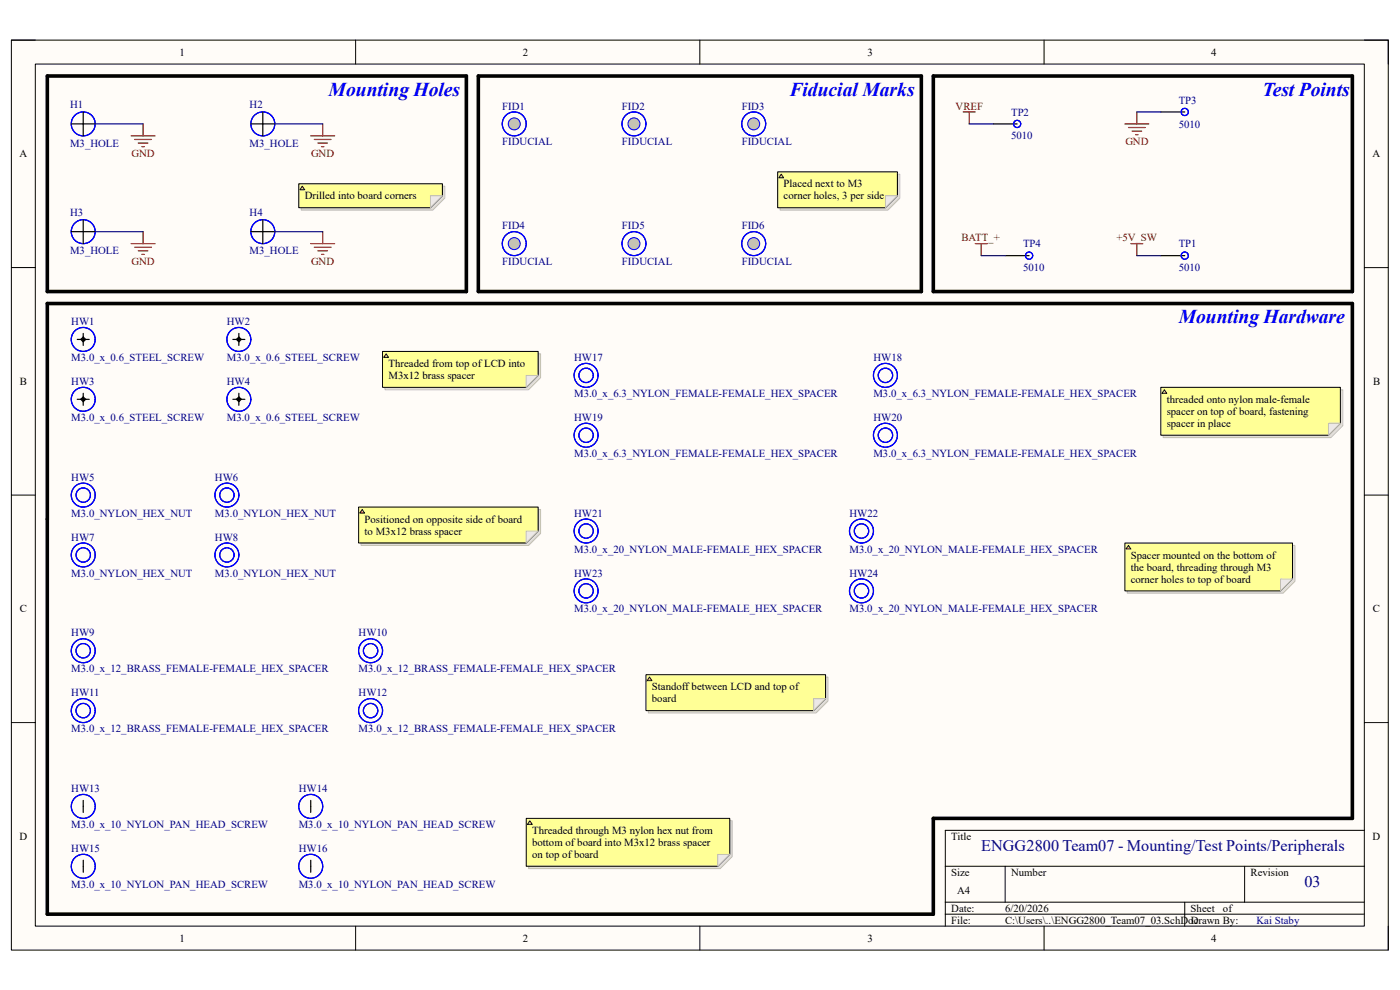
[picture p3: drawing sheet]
<svg xmlns="http://www.w3.org/2000/svg" width="297mm" height="210mm" viewBox="0 0 297 210" stroke-linecap="round" stroke-linejoin="round" font-family="sans-serif">
<path d="M2.4 8.5h292.1v193h-292.1z" fill-rule="evenodd" fill="#fffcf8"/>
<path d="M2.4 8.5h292.1v193h-292.1z" fill="none" stroke="#000" stroke-width=".21"/>
<path d="M7.5 13.6h281.9v182.9h-281.9z" fill-rule="evenodd" fill="#fffcf8"/>
<g fill="none" stroke="#000" stroke-width=".21">
<path d="M2.4 8.5h5.1M7.5 13.6h281.9v182.9h-281.9zM75.4 8.5v5.1M148.5 8.5v5.1M221.5 8.5v5.1M289.4 8.5h5.1v5.1M2.4 56.8h5.1M289.4 56.8h5.1M2.4 105h5.1M289.4 105h5.1M2.4 153.3h5.1M289.4 153.3h5.1"/>
<path d="M289.4 176.1h-88.9v20.4M75.4 196.5v5M148.5 196.5v5M200.5 183.8h88.9M200.5 191.4h88.9M200.5 193.9h88.9M213.2 183.8v7.6M221.5 196.5v5M251.3 191.4v5.1M264 183.8v7.6M294.5 196.5v5"/>
</g>
<g fill="none" stroke="#800000" stroke-width=".25">
<path d="M27.8 28.8h5.1M28.6 29.6h3.5M29.3 30.3h2.1M30.1 31.1h.5M30.4 26.3v2.5M65.9 28.8h5.1M66.7 29.6h3.5M67.4 30.3h2.1M68.2 31.1h.5M68.5 26.3v2.5M204.4 23.7h2.5M205.6 23.7v2.6"/>
<path d="M238.6 26.3h5.1M239.4 27.1h3.6M240.2 27.8h2M240.9 28.6h.5M241.2 23.7v2.6M27.8 51.7h5.1M28.6 52.4h3.5M29.3 53.2h2.1M30.1 54h.5M30.4 49.1v2.6M65.9 51.7h5.1M66.7 52.4h3.5"/>
<path d="M67.4 53.2h2.1M68.2 54h.5M68.5 49.1v2.6M206.9 51.7h2.5M208.2 51.7v2.5M239.9 51.7h2.6M241.2 51.7v2.5"/>
</g>
<path d="M15.1 26.3h5.1M17.7 23.7v5.1M53.2 26.3h5.1M55.8 23.7v5.1M210.7 26.3h5.1M246.3 23.7h5M15.1 49.1h5.1M17.7 46.6v5.1M53.2 49.1h5.1M55.8 46.6v5.1M213.2 54.2h5.1M246.3 54.2h5" fill="none" stroke="#000" stroke-width=".25"/>
<g fill="none" stroke="#00f" stroke-width=".25">
<circle cx="17.7" cy="26.3" r="2.54"/>
<circle cx="55.8" cy="26.3" r="2.54"/>
<circle cx="109.1" cy="26.3" r="2.54"/>
<circle cx="215.8" cy="26.3" r=".76"/>
<circle cx="251.3" cy="23.7" r=".76"/>
<circle cx="17.7" cy="49.1" r="2.54"/>
<circle cx="55.8" cy="49.1" r="2.54"/>
<circle cx="218.3" cy="54.2" r=".76"/>
<circle cx="251.3" cy="54.2" r=".76"/>
</g>
<circle cx="109.1" cy="26.3" r="1.27" fill="#c0c0c0"/>
<circle cx="109.1" cy="26.3" r="1.27" fill="none" stroke="#00f" stroke-width=".21"/>
<circle cx="134.5" cy="51.7" r="2.54" fill="none" stroke="#00f" stroke-width=".25"/>
<circle cx="134.5" cy="51.7" r="1.27" fill="#c0c0c0"/>
<circle cx="134.5" cy="51.7" r="1.27" fill="none" stroke="#00f" stroke-width=".21"/>
<circle cx="134.5" cy="26.3" r="2.54" fill="none" stroke="#00f" stroke-width=".25"/>
<circle cx="134.5" cy="26.3" r="1.27" fill="#c0c0c0"/>
<circle cx="134.5" cy="26.3" r="1.27" fill="none" stroke="#00f" stroke-width=".21"/>
<circle cx="159.9" cy="51.7" r="2.54" fill="none" stroke="#00f" stroke-width=".25"/>
<circle cx="159.9" cy="51.7" r="1.27" fill="#c0c0c0"/>
<circle cx="159.9" cy="51.7" r="1.27" fill="none" stroke="#00f" stroke-width=".21"/>
<circle cx="159.9" cy="26.3" r="2.54" fill="none" stroke="#00f" stroke-width=".25"/>
<circle cx="159.9" cy="26.3" r="1.27" fill="#c0c0c0"/>
<circle cx="159.9" cy="26.3" r="1.27" fill="none" stroke="#00f" stroke-width=".21"/>
<circle cx="109.1" cy="51.7" r="2.54" fill="none" stroke="#00f" stroke-width=".25"/>
<circle cx="109.1" cy="51.7" r="1.27" fill="#c0c0c0"/>
<circle cx="109.1" cy="51.7" r="1.27" fill="none" stroke="#00f" stroke-width=".21"/>
<g fill="none" stroke="#00f" stroke-width=".25">
<circle cx="17.7" cy="72" r="2.54"/>
<circle cx="50.7" cy="72" r="2.54"/>
<circle cx="124.3" cy="79.6" r="2.54"/>
<circle cx="124.3" cy="79.6" r="1.52"/>
<circle cx="187.8" cy="79.6" r="2.54"/>
<circle cx="187.8" cy="79.6" r="1.52"/>
<circle cx="17.7" cy="84.7" r="2.54"/>
<circle cx="50.7" cy="84.7" r="2.54"/>
<circle cx="124.3" cy="92.3" r="2.54"/>
<circle cx="124.3" cy="92.3" r="1.52"/>
<circle cx="187.8" cy="92.3" r="2.54"/>
<circle cx="187.8" cy="92.3" r="1.52"/>
<circle cx="17.7" cy="117.7" r="2.54"/>
<circle cx="17.7" cy="105" r="2.54"/>
<circle cx="17.7" cy="105" r="1.52"/>
<circle cx="17.7" cy="117.7" r="1.52"/>
<circle cx="48.1" cy="117.7" r="2.54"/>
<circle cx="48.1" cy="105" r="2.54"/>
<circle cx="48.1" cy="105" r="1.52"/>
<circle cx="48.1" cy="117.7" r="1.52"/>
<circle cx="124.3" cy="112.6" r="2.54"/>
<circle cx="124.3" cy="112.6" r="1.52"/>
<circle cx="182.8" cy="112.6" r="2.54"/>
<circle cx="182.8" cy="112.6" r="1.52"/>
<circle cx="17.7" cy="138" r="2.54"/>
<circle cx="17.7" cy="138" r="1.52"/>
<circle cx="78.6" cy="138" r="2.54"/>
<circle cx="78.6" cy="138" r="1.52"/>
<circle cx="124.3" cy="125.3" r="2.54"/>
<circle cx="124.3" cy="125.3" r="1.52"/>
<circle cx="182.8" cy="125.3" r="2.54"/>
<circle cx="182.8" cy="125.3" r="1.52"/>
<circle cx="17.7" cy="150.7" r="2.54"/>
<circle cx="17.7" cy="150.7" r="1.52"/>
<circle cx="78.6" cy="150.7" r="2.54"/>
<circle cx="78.6" cy="150.7" r="1.52"/>
<circle cx="17.7" cy="171.1" r="2.54"/>
<circle cx="65.9" cy="171.1" r="2.54"/>
<circle cx="17.7" cy="183.8" r="2.54"/>
<circle cx="65.9" cy="183.8" r="2.54"/>
</g>
<g fill="none" stroke="#000" stroke-width=".25">
<path d="M16.4 72h2.5M17.1 72l.6-.5 .5 .5-.5 .5zM17.4 72l.3-.2 .2 .2-.2 .3zM17.7 70.7v2.6M49.4 72h2.5M50.2 72l.5-.5 .5 .5-.5 .5zM50.7 70.7v2.6M50.7 71.8l.2 .2-.2 .3-.3-.3zM16.4 84.7h2.5M17.1 84.7l.6-.5 .5 .5-.5 .5zM17.4 84.7l.3-.2 .2 .2-.2 .3zM17.7 83.4v2.6"/>
<path d="M49.4 84.7h2.5M50.2 84.7l.5-.5 .5 .5-.5 .5zM50.7 83.4v2.6M50.7 84.5l.2 .2-.2 .3-.3-.3zM17.7 169.8v2.5M65.9 169.8v2.5M17.7 182.5v2.5M65.9 182.5v2.5"/>
</g>
<path d="M10 16.1h88.9v45.7h-88.9zM101.5 16.1h94v45.7h-94zM198 16.1h88.9v45.7h-88.9zM10 64.4h276.9v109.2h-88.9v20.3h-188z" fill="none" stroke="#000" stroke-width=".76"/>
<path d="M20.2 26.3h10.2M58.3 26.3h10.2M205.6 26.3h5.1M241.2 23.7h5.1M20.2 49.1h10.2M58.3 49.1h10.2M208.2 54.2h5M241.2 54.2h5.1" fill="none" stroke="#000080" stroke-width=".25"/>
<path d="M63.9 39.5h30.5v2.5l-2.6 2.6h-27.9z" fill-rule="evenodd" fill="#e0ddd7"/>
<path d="M63.9 39.5h30.5v2.5l-2.6 2.6h-27.9z" fill="none" stroke="#bfbdba" stroke-width=".21"/>
<path d="M63.4 39h30.5v2.5l-2.6 2.6h-27.9z" fill-rule="evenodd" fill="#ffff96"/>
<path d="M63.4 39h30.5v2.5l-2.6 2.6h-27.9z" fill="none" stroke="#000" stroke-width=".21"/>
<path d="M91.3 41.5h2.6l-2.6 2.6z" fill="#f2f0d8"/>
<path d="M91.3 41.5h2.6l-2.6 2.6z" fill="none" stroke="#bfbdba" stroke-width=".21"/>
<path d="M64.1 39.5l.5 .8h-1z" fill="#ffcc78"/>
<path d="M64.1 39.5l.5 .8h-1z" fill="none" stroke="#300" stroke-width=".21"/>
<path d="M239.2 115.7h35.5v7.6l-2.5 2.6h-33z" fill-rule="evenodd" fill="#e0ddd7"/>
<path d="M239.2 115.7h35.5v7.6l-2.5 2.6h-33z" fill="none" stroke="#bfbdba" stroke-width=".21"/>
<path d="M238.6 115.2h35.6v7.6l-2.5 2.5h-33.1z" fill-rule="evenodd" fill="#ffff96"/>
<path d="M238.6 115.2h35.6v7.6l-2.5 2.5h-33.1z" fill="none" stroke="#000" stroke-width=".21"/>
<path d="M271.7 122.8h2.5l-2.5 2.5z" fill="#f2f0d8"/>
<path d="M271.7 122.8h2.5l-2.5 2.5z" fill="none" stroke="#bfbdba" stroke-width=".21"/>
<path d="M239.4 115.7l.5 .8h-1z" fill="#ffcc78"/>
<path d="M239.4 115.7l.5 .8h-1z" fill="none" stroke="#300" stroke-width=".21"/>
<path d="M246.8 82.7h38.1v7.6l-2.6 2.5h-35.5z" fill-rule="evenodd" fill="#e0ddd7"/>
<path d="M246.8 82.7h38.1v7.6l-2.6 2.5h-35.5z" fill="none" stroke="#bfbdba" stroke-width=".21"/>
<path d="M246.3 82.2h38.1v7.6l-2.6 2.5h-35.5z" fill-rule="evenodd" fill="#ffff96"/>
<path d="M246.3 82.2h38.1v7.6l-2.6 2.5h-35.5z" fill="none" stroke="#000" stroke-width=".21"/>
<path d="M281.8 89.8h2.6l-2.6 2.5z" fill="#f2f0d8"/>
<path d="M281.8 89.8h2.6l-2.6 2.5z" fill="none" stroke="#bfbdba" stroke-width=".21"/>
<path d="M247 82.7l.5 .7h-1z" fill="#ffcc78"/>
<path d="M247 82.7l.5 .7h-1z" fill="none" stroke="#300" stroke-width=".21"/>
<path d="M137.6 143.6h38.1v5.1l-2.6 2.6h-35.5z" fill-rule="evenodd" fill="#e0ddd7"/>
<path d="M137.6 143.6h38.1v5.1l-2.6 2.6h-35.5z" fill="none" stroke="#bfbdba" stroke-width=".21"/>
<path d="M137 143.1h38.1v5.1l-2.5 2.5h-35.6z" fill-rule="evenodd" fill="#ffff96"/>
<path d="M137 143.1h38.1v5.1l-2.5 2.5h-35.6z" fill="none" stroke="#000" stroke-width=".21"/>
<path d="M172.6 148.2h2.5l-2.5 2.5z" fill="#f2f0d8"/>
<path d="M172.6 148.2h2.5l-2.5 2.5z" fill="none" stroke="#bfbdba" stroke-width=".21"/>
<path d="M137.8 143.6l.5 .8h-1z" fill="#ffcc78"/>
<path d="M137.8 143.6l.5 .8h-1z" fill="none" stroke="#300" stroke-width=".21"/>
<path d="M76.6 108.1h38.1v5.1l-2.6 2.5h-35.5z" fill-rule="evenodd" fill="#e0ddd7"/>
<path d="M76.6 108.1h38.1v5.1l-2.6 2.5h-35.5z" fill="none" stroke="#bfbdba" stroke-width=".21"/>
<path d="M76.1 107.6h38.1v5l-2.6 2.6h-35.5z" fill-rule="evenodd" fill="#ffff96"/>
<path d="M76.1 107.6h38.1v5l-2.6 2.6h-35.5z" fill="none" stroke="#000" stroke-width=".21"/>
<path d="M111.6 112.6h2.6l-2.6 2.6z" fill="#f2f0d8"/>
<path d="M111.6 112.6h2.6l-2.6 2.6z" fill="none" stroke="#bfbdba" stroke-width=".21"/>
<path d="M76.8 108.1l.5 .7h-1z" fill="#ffcc78"/>
<path d="M76.8 108.1l.5 .7h-1z" fill="none" stroke="#300" stroke-width=".21"/>
<path d="M112.2 174.1h43.1v7.6l-2.5 2.6h-40.6z" fill-rule="evenodd" fill="#e0ddd7"/>
<path d="M112.2 174.1h43.1v7.6l-2.5 2.6h-40.6z" fill="none" stroke="#bfbdba" stroke-width=".21"/>
<path d="M111.6 173.6h43.2v7.6l-2.5 2.6h-40.7z" fill-rule="evenodd" fill="#ffff96"/>
<path d="M111.6 173.6h43.2v7.6l-2.5 2.6h-40.7z" fill="none" stroke="#000" stroke-width=".21"/>
<path d="M152.3 181.2h2.5l-2.5 2.6z" fill="#f2f0d8"/>
<path d="M152.3 181.2h2.5l-2.5 2.6z" fill="none" stroke="#bfbdba" stroke-width=".21"/>
<path d="M112.4 174.1l.5 .8h-1z" fill="#ffcc78"/>
<path d="M112.4 174.1l.5 .8h-1z" fill="none" stroke="#300" stroke-width=".21"/>
<path d="M81.7 75.1h33v5l-2.6 2.6h-30.4z" fill-rule="evenodd" fill="#e0ddd7"/>
<path d="M81.7 75.1h33v5l-2.6 2.6h-30.4z" fill="none" stroke="#bfbdba" stroke-width=".21"/>
<path d="M81.2 74.5h33v5.1l-2.6 2.6h-30.4z" fill-rule="evenodd" fill="#ffff96"/>
<path d="M81.2 74.5h33v5.1l-2.6 2.6h-30.4z" fill="none" stroke="#000" stroke-width=".21"/>
<path d="M111.6 79.6h2.6l-2.6 2.6z" fill="#f2f0d8"/>
<path d="M111.6 79.6h2.6l-2.6 2.6z" fill="none" stroke="#bfbdba" stroke-width=".21"/>
<path d="M81.9 75.1l.5 .7h-1z" fill="#ffcc78"/>
<path d="M81.9 75.1l.5 .7h-1z" fill="none" stroke="#300" stroke-width=".21"/>
<path d="M165.5 37h25.4v5l-2.5 2.6h-22.9z" fill-rule="evenodd" fill="#e0ddd7"/>
<path d="M165.5 37h25.4v5l-2.5 2.6h-22.9z" fill="none" stroke="#bfbdba" stroke-width=".21"/>
<path d="M165 36.4h25.4v5.1l-2.6 2.6h-22.8z" fill-rule="evenodd" fill="#ffff96"/>
<path d="M165 36.4h25.4v5.1l-2.6 2.6h-22.8z" fill="none" stroke="#000" stroke-width=".21"/>
<path d="M187.8 41.5h2.6l-2.6 2.6z" fill="#f2f0d8"/>
<path d="M187.8 41.5h2.6l-2.6 2.6z" fill="none" stroke="#bfbdba" stroke-width=".21"/>
<path d="M165.7 37l.5 .7h-1z" fill="#ffcc78"/>
<path d="M165.7 37l.5 .7h-1z" fill="none" stroke="#300" stroke-width=".21"/>
<g font-size="4.1" fill="#00f">
<text x="69.7" y="20.3">Mounting Holes</text>
<text x="167.5" y="20.3">Fiducial Marks</text>
<text x="267.8" y="20.3">Test Points</text>
<text x="250.1" y="68.6">Mounting Hardware</text>
</g>
<g font-size="3.4" fill="#000080">
<text x="208.2" y="180.5">ENGG2800 Team07 - Mounting/Test Points/Peripherals</text>
<text x="276.7" y="188.1">03</text>
</g>
<g font-size="2.3">
<text x="38.1" y="11.8">1</text>
<text x="110.9" y="11.8">2</text>
<text x="184" y="11.8">3</text>
<text x="256.9" y="11.8">4</text>
<text x="4.1" y="33.4">A</text>
<text x="291.2" y="33.4">A</text>
<text x="166.2" y="39.8">Placed next to M3</text>
<text x="64.6" y="42.3">Drilled into board corners</text>
<text x="166.2" y="42.3">corner holes, 3 per side</text>
<text x="82.4" y="77.9">Threaded from top of LCD into</text>
<text x="4.2" y="81.7">B</text>
<text x="82.4" y="80.4">M3x12 brass spacer</text>
<text x="291.3" y="81.7">B</text>
<text x="247.5" y="85.5">threaded onto nylon male-female</text>
<text x="247.5" y="88">spacer on top of board, fastening</text>
<text x="247.5" y="90.6">spacer in place</text>
<text x="77.3" y="110.9">Positioned on opposite side of board</text>
<text x="77.3" y="113.4">to M3x12 brass spacer</text>
<text x="239.9" y="118.5">Spacer mounted on the bottom of</text>
<text x="239.9" y="121">the board, threading through M3</text>
<text x="239.9" y="123.6">corner holes to top of board</text>
<text x="4.2" y="129.9">C</text>
<text x="291.3" y="129.9">C</text>
<text x="138.3" y="146.4">Standoff between LCD and top of</text>
<text x="138.3" y="149">board</text>
<text x="4.1" y="178.2">D</text>
<text x="112.9" y="176.9">Threaded through M3 nylon hex nut from</text>
<text x="112.9" y="179.5">bottom of board into M3x12 brass spacer</text>
<text x="201.8" y="178.2">Title</text>
<text x="291.2" y="178.2">D</text>
<text x="112.9" y="182">on top of board</text>
<text x="201.8" y="185.8">Size</text>
<text x="214.5" y="185.8">Number</text>
<text x="265.3" y="185.8">Revision</text>
<text x="203.1" y="189.6">A4</text>
<text x="201.8" y="193.4">Date:</text>
<text x="201.8" y="196">File:</text>
<text x="213.2" y="196">C:\Users\..\ENGG2800_Team07_03.SchDoc</text>
<text x="213.2" y="193.4">6/20/2026</text>
<text x="252.6" y="193.4">Sheet</text>
<text x="252.6" y="196">Drawn By:</text>
<text x="259.5" y="193.4">of</text>
<text x="38.1" y="199.8">1</text>
<text x="110.9" y="199.8">2</text>
<text x="184" y="199.8">3</text>
<text x="256.9" y="199.8">4</text>
</g>
<g font-size="2.3" fill="#000080">
<text x="14.9" y="23">H1</text>
<text x="53" y="23">H2</text>
<text x="106.6" y="23.2">FID1</text>
<text x="132" y="23.2">FID2</text>
<text x="157.4" y="23.2">FID3</text>
<text x="250.1" y="22">TP3</text>
<text x="214.5" y="24.5">TP2</text>
<text x="214.5" y="29.6">5010</text>
<text x="250.1" y="27.1">5010</text>
<text x="14.9" y="31.1">M3_HOLE</text>
<text x="53" y="31.1">M3_HOLE</text>
<text x="106.6" y="30.9">FIDUCIAL</text>
<text x="132" y="30.9">FIDUCIAL</text>
<text x="157.4" y="30.9">FIDUCIAL</text>
<text x="14.9" y="45.8">H3</text>
<text x="53" y="45.8">H4</text>
<text x="14.9" y="54">M3_HOLE</text>
<text x="53" y="54">M3_HOLE</text>
<text x="106.6" y="48.6">FID4</text>
<text x="132" y="48.6">FID5</text>
<text x="157.4" y="48.6">FID6</text>
<text x="217" y="52.5">TP4</text>
<text x="250.1" y="52.5">TP1</text>
<text x="106.6" y="56.3">FIDUCIAL</text>
<text x="132" y="56.3">FIDUCIAL</text>
<text x="157.4" y="56.3">FIDUCIAL</text>
<text x="217" y="57.5">5010</text>
<text x="250.1" y="57.5">5010</text>
<text x="15.1" y="69">HW1</text>
<text x="48.1" y="69">HW2</text>
<text x="15.1" y="76.6">M3.0_x_0.6_STEEL_SCREW</text>
<text x="48.1" y="76.6">M3.0_x_0.6_STEEL_SCREW</text>
<text x="121.8" y="76.6">HW17</text>
<text x="185.3" y="76.6">HW18</text>
<text x="15.1" y="81.7">HW3</text>
<text x="48.1" y="81.7">HW4</text>
<text x="15.1" y="89.3">M3.0_x_0.6_STEEL_SCREW</text>
<text x="48.1" y="89.3">M3.0_x_0.6_STEEL_SCREW</text>
<text x="121.8" y="84.2">M3.0_x_6.3_NYLON_FEMALE-FEMALE_HEX_SPACER</text>
<text x="121.8" y="89.3">HW19</text>
<text x="185.3" y="84.2">M3.0_x_6.3_NYLON_FEMALE-FEMALE_HEX_SPACER</text>
<text x="185.3" y="89.3">HW20</text>
<text x="15.1" y="102">HW5</text>
<text x="45.6" y="102">HW6</text>
<text x="121.8" y="96.9">M3.0_x_6.3_NYLON_FEMALE-FEMALE_HEX_SPACER</text>
<text x="185.3" y="96.9">M3.0_x_6.3_NYLON_FEMALE-FEMALE_HEX_SPACER</text>
<text x="15.1" y="109.6">M3.0_NYLON_HEX_NUT</text>
<text x="45.6" y="109.6">M3.0_NYLON_HEX_NUT</text>
<text x="121.8" y="109.6">HW21</text>
<text x="180.2" y="109.6">HW22</text>
<text x="15.1" y="114.7">HW7</text>
<text x="45.6" y="114.7">HW8</text>
<text x="121.8" y="117.2">M3.0_x_20_NYLON_MALE-FEMALE_HEX_SPACER</text>
<text x="180.2" y="117.2">M3.0_x_20_NYLON_MALE-FEMALE_HEX_SPACER</text>
<text x="15.1" y="122.3">M3.0_NYLON_HEX_NUT</text>
<text x="45.6" y="122.3">M3.0_NYLON_HEX_NUT</text>
<text x="121.8" y="122.3">HW23</text>
<text x="180.2" y="122.3">HW24</text>
<text x="121.8" y="129.9">M3.0_x_20_NYLON_MALE-FEMALE_HEX_SPACER</text>
<text x="180.2" y="129.9">M3.0_x_20_NYLON_MALE-FEMALE_HEX_SPACER</text>
<text x="15.1" y="135">HW9</text>
<text x="76.1" y="135">HW10</text>
<text x="15.1" y="142.6">M3.0_x_12_BRASS_FEMALE-FEMALE_HEX_SPACER</text>
<text x="76.1" y="142.6">M3.0_x_12_BRASS_FEMALE-FEMALE_HEX_SPACER</text>
<text x="15.1" y="147.7">HW11</text>
<text x="76.1" y="147.7">HW12</text>
<text x="15.1" y="155.3">M3.0_x_12_BRASS_FEMALE-FEMALE_HEX_SPACER</text>
<text x="76.1" y="155.3">M3.0_x_12_BRASS_FEMALE-FEMALE_HEX_SPACER</text>
<text x="15.1" y="168">HW13</text>
<text x="63.4" y="168">HW14</text>
<text x="15.1" y="175.6">M3.0_x_10_NYLON_PAN_HEAD_SCREW</text>
<text x="63.4" y="175.6">M3.0_x_10_NYLON_PAN_HEAD_SCREW</text>
<text x="15.1" y="180.7">HW15</text>
<text x="63.4" y="180.7">HW16</text>
<text x="15.1" y="188.3">M3.0_x_10_NYLON_PAN_HEAD_SCREW</text>
<text x="63.4" y="188.3">M3.0_x_10_NYLON_PAN_HEAD_SCREW</text>
<text x="266.6" y="196">Kai Staby</text>
</g>
<g font-size="2.3" fill="#800000">
<text x="202.7" y="23.2">VREF</text>
<text x="27.9" y="33.4">GND</text>
<text x="66" y="33.4">GND</text>
<text x="238.8" y="30.9">GND</text>
<text x="204" y="51.2">BATT_+</text>
<text x="236.9" y="51.2">+5V_SW</text>
<text x="27.9" y="56.3">GND</text>
<text x="66" y="56.3">GND</text>
</g>
</svg>
